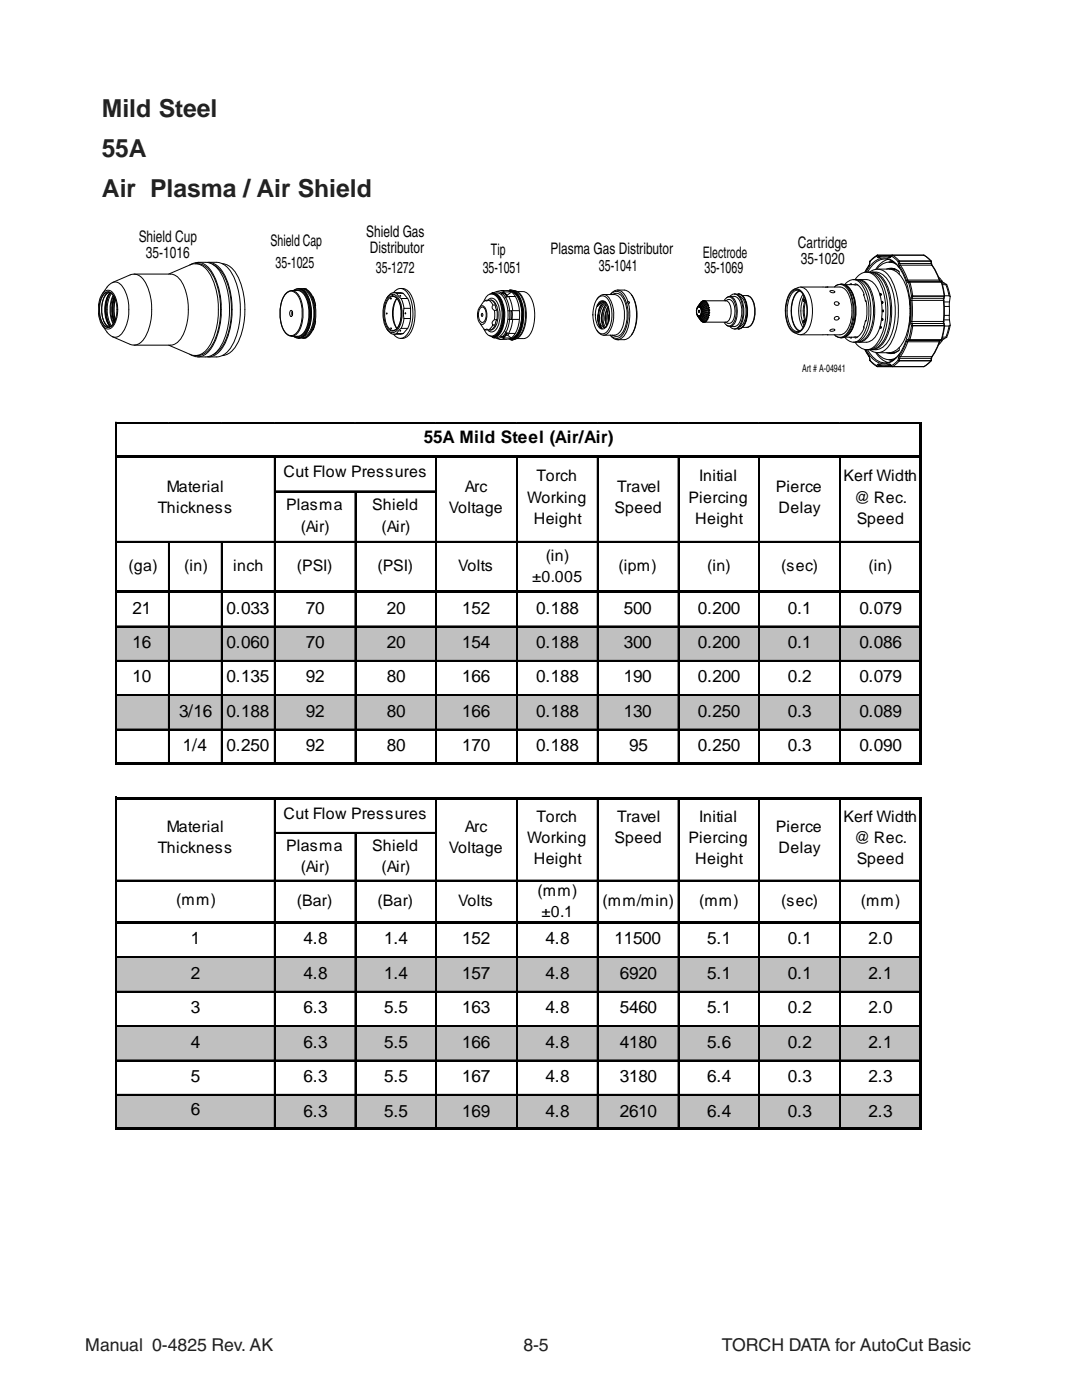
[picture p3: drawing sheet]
<svg xmlns="http://www.w3.org/2000/svg" width="216mm" height="279mm" viewBox="0 0 216 279" stroke-linecap="round" stroke-linejoin="round" font-family="sans-serif">
<path d="M23.3 124.9h160.6v7.1h-160.6z" fill="#c0c0c0"/>
<path d="M23.3 131.8h31.7v7.1h-31.7z" fill="#fff"/>
<path d="M23.3 138.6h160.6v7.2h-160.6z" fill="#c0c0c0"/>
<g fill="#fff">
<path d="M23.3 152.4h160.6v7.1h-160.6z"/>
<path d="M23.3 159.3h144.5v16.6h-144.5z"/>
<path d="M23.3 175.6h160.6v8.8h-160.6z"/>
<path d="M23.3 184.1h31.7v7.1h-31.7z"/>
</g>
<g fill="#c0c0c0">
<path d="M23.3 190.9h160.6v7.2h-160.6z"/>
<path d="M23.3 204.7h160.6v7.1h-160.6z"/>
<path d="M23.3 218.4h160.6v7.2h-160.6z"/>
</g>
<path d="M23 84.2h.1M33.6 84.2h.1M44.2 84.2h.1M54.7 84.2h.1M70.8 84.2h.1M87 84.2h.1M103.1 84.2h.1M119.2 84.2h.1M135.3 84.2h.1M151.4 84.2h.1M167.5 84.2h.1M183.6 84.2h.1" fill="none" stroke="#c0c0c0" stroke-width=".2"/>
<g fill="none" stroke="#000" stroke-width=".25">
<path d="M23.2 84.2v68.5M23.3 84.4h160.6M54.9 91.4v26.4M87.1 91.4v26.4M103.2 91.4v26.4M119.3 91.4v26.4M135.4 91.4v26.4M167.6 91.4v26.4M33.7 108.3v9.5M33.7 118.3v33.8M44.3 108.3v9.5M44.3 118.3v33.8"/>
<path d="M54.9 118.3v33.8M87.1 118.3v33.8M103.2 118.3v33.8M119.3 118.3v33.8M135.4 118.3v33.8M167.6 118.3v33.8M23.3 125.1h160M23.3 131.9h160M23.3 138.8h160M23.2 159v66.6M54.9 159.5v24.3M87.1 159.5v24.3"/>
<path d="M103.2 159.5v24.3M119.3 159.5v24.3M135.4 159.5v24.3M167.6 159.5v24.3M23.3 175.8h160M55 166.2h32.2M23.3 198h160M54.9 184.4v40.6M87.1 184.4v40.6M103.2 184.4v40.6M119.3 184.4v40.6M135.4 184.4v40.6"/>
<path d="M167.6 184.4v40.6M23.3 204.8h160M23.3 211.7h160"/>
</g>
<path d="M23.3 90.8h160.6v.6h-160.6zM23.3 117.8h160.6v.5h-160.6zM23.3 152.1h160.6v.6h-160.6zM23.3 159h160.6v.5h-160.6zM183.3 84.5h.6v68.2h-.6zM23.3 183.8h160.6v.6h-160.6zM23.3 225h160.6v.6h-160.6zM183.3 159.5h.6v66.1h-.6z" fill="#000"/>
<g fill="none" stroke="#000" stroke-width=".2">
<path d="M23 84.2h.1M54.7 91.4v26.4M55 98h32.2M70.8 98.3v19.5M87 91.4v26.4M103.1 91.4v26.4M119.2 91.4v26.4M135.3 91.4v26.4M151.4 91.4v26.4M167.5 91.4v26.4M23.3 108h160M33.6 108.3v9.5"/>
<path d="M33.6 118.3v33.8M44.2 108.3v9.5M44.2 118.3v33.8M54.7 118.3v33.8M70.8 118.3v33.8M87 118.3v33.8M103.1 118.3v33.8M119.2 118.3v33.8M135.3 118.3v33.8M151.4 118.3v33.8M167.5 118.3v33.8M23.3 124.9h160"/>
<path d="M23.3 131.8h160M23.3 138.6h160M23.3 145.5h160M54.7 159.5v24.3M87 159.5v24.3M103.1 159.5v24.3M119.2 159.5v24.3M135.3 159.5v24.3M151.4 159.5v24.3M167.5 159.5v24.3M23.3 175.6h160M55 166.1h32.2"/>
<path d="M70.8 166.4v17.4M23.3 191h160M23.3 197.8h160M54.7 184.4v40.6M70.8 184.4v40.6M87 184.4v40.6M103.1 184.4v40.6M119.2 184.4v40.6M135.3 184.4v40.6M151.4 184.4v40.6M167.5 184.4v40.6M23.3 204.7h160"/>
<path d="M23.3 211.5h160M23.3 218.4h160"/>
</g>
<g fill="none" stroke="#000" stroke-width=".3">
<path d="M55 98.1h32.2M71 98.3v19.5M151.5 91.4v26.4M23.3 108.1h160M71 118.3v33.8M151.5 118.3v33.8M23.3 145.6h160M151.5 159.5v24.3M71 166.4v17.4M23.3 191.1h160M71 184.4v40.6M151.5 184.4v40.6"/>
<path d="M23.3 218.5h160"/>
</g>
<g fill="none" stroke="#010202" stroke-width=".2">
<path d="M20.4 58.6a4.7 4.7 0 0 1 2.4-2.3 2.06 2.06 0 0 1 2 1.4 9.2 9.2 0 0 1-.5 8.8 1.71 1.71 0 0 1-2.9-.2l-1-1.3M20.6 58.4a1.28 1.28 0 0 1 1.4-.4 1.28 1.28 0 0 1 .9 1 6.6 6.6 0 0 1-.3 6.1 1.24 1.24 0 0 1-2.2-.2 6.4 6.4 0 0 1 .2-6.5zM20.9 58.5l.4-.2a1.81 1.81 0 0 1 1.7 1.3 6.1 6.1 0 0 1-.5 5.3 1.27 1.27 0 0 1-1.4 .4 1.27 1.27 0 0 1-.9-1.1 5.7 5.7 0 0 1 .7-5.7zM21.4 58.5a3.7 3.7 0 0 0-1.1 3.1 3.9 3.9 0 0 0 1.2 3.5M21.8 58.6a6.9 6.9 0 0 0 0 6.4M21.8 58.3l-.3 .2a5.1 5.1 0 0 0-.2 6.5l.5 .3M21.9 58.4a7.1 7.1 0 0 0 0 6.8M22 58.4a5.9 5.9 0 0 0 0 6.8M22.1 58.4a6.7 6.7 0 0 0 0 6.8M22.1 58.5l.6 .6M22.1 58.5a1.14 1.14 0 0 0-1.6 .6 5.2 5.2 0 0 0 .6 6 1.1 1.1 0 0 0 1.5-.4 6.7 6.7 0 0 1 0-5.8M22.3 58.6a6.4 6.4 0 0 0 0 6.4"/>
<path d="M22.4 56.4l3.6-1.5a2.26 2.26 0 0 1 2.8 1.2 12.1 12.1 0 0 1 0 11.4 2.36 2.36 0 0 1-2.8 1.2l-3.6-1.5M22.6 59.8a8.1 8.1 0 0 0 0 4M22.6 59.8a7.8 7.8 0 0 0 0 4l.4 .1M22.6 59.8a7.9 7.9 0 0 0 0 4l.4-.1M22.6 59.8h.4M22.7 59a7.1 7.1 0 0 0 0 5.6M22.7 59.6l.1 .1M22.8 59.9a7.8 7.8 0 0 0 0 3.8M22.8 59.2l-.1 .4zM22.8 59.7h.2l-.4 .1M22.9 59.4l-.1 .3M23 59.9a7.8 7.8 0 0 0 0 3.8"/>
<path d="M26.7 54.7h7.3a2.96 2.96 0 0 1 2.6 2.2 12.4 12.4 0 0 1-.5 10.6 2.64 2.64 0 0 1-2.1 1.4h-7.3M33.7 54.7l4.3-1.9a3.1 3.1 0 0 1 3.9 1.9 15.8 15.8 0 0 1 0 14.2 3.1 3.1 0 0 1-3.9 1.9l-4.3-1.9M37.9 52.9a2.8 2.8 0 0 1 4 .8 15.6 15.6 0 0 1 1.4 13.4 6.9 6.9 0 0 1-2.8 3.9 2.83 2.83 0 0 1-2.6-.3M39 52.6a3.4 3.4 0 0 1 3.3 2.1 15.9 15.9 0 0 1 0 14.2 3.4 3.4 0 0 1-3.3 2.1M39.4 52.4a4.1 4.1 0 0 1 4.7 2.1 16.4 16.4 0 0 1 0 14.5 4.1 4.1 0 0 1-4.7 2.2M41.3 52.4a3.4 3.4 0 0 1 3.2 2 16.2 16.2 0 0 1 0 14.8 3.6 3.6 0 0 1-3.2 2M41.6 52.4a4.1 4.1 0 0 1 4.7 2.1 16.4 16.4 0 0 1 0 14.5 4.1 4.1 0 0 1-4.7 2.2M42.5 52.8a5.8 5.8 0 0 1 2.8 3.7 16.3 16.3 0 0 1-.8 12.4 4.4 4.4 0 0 1-2 1.9M44.4 52.6a4.2 4.2 0 0 1 3.3 3 16.2 16.2 0 0 1-.5 13.3 3.8 3.8 0 0 1-2.8 2.1M56.9 58.8a2.71 2.71 0 0 1 2.7-.8 2.37 2.37 0 0 1 1.6 1.7 8.1 8.1 0 0 1-.5 6.6 2.61 2.61 0 0 1-2.8 .7 2.61 2.61 0 0 1-1.8-2.3 7.8 7.8 0 0 1 .8-5.9zM57.3 58.4l.7-.3a1.46 1.46 0 0 1 1.4 .9 7.7 7.7 0 0 1 .1 7 1.51 1.51 0 0 1-1.4 1 1.51 1.51 0 0 1-1.4-1 7.8 7.8 0 0 1 0-7zM58.2 58a2.14 2.14 0 0 1 1.7 1.6 8.1 8.1 0 0 1-.4 6.7l-.5 .5-.8 .3"/>
<path d="M58.6 58a1.55 1.55 0 0 1 2.4 .8 8.3 8.3 0 0 1-.2 7.7 1.46 1.46 0 0 1-2.1 .6h-.1M59 58a1.65 1.65 0 0 1 2.1 1.3 8 8 0 0 1-.4 7.1 1.42 1.42 0 0 1-1.6 .7h-.1M59.3 57.6l-.7 .4M59.3 57.6h.4a1.73 1.73 0 0 1 1.3 1 8.5 8.5 0 0 1-.1 8l-.5 .6-.9 .3M59.5 57.6h.4M59.9 57.6a2.55 2.55 0 0 1 1.7 1.8 8.7 8.7 0 0 1-.5 7.2l-.6 .6-.9 .3M59.9 57.6a2.54 2.54 0 0 1 1.7 1.8 8.6 8.6 0 0 1-.6 7.3l-.6 .5-.8 .3M60.2 57.7a2.04 2.04 0 0 1 1.9 1.5 8.6 8.6 0 0 1-.3 7.3 1.56 1.56 0 0 1-1.6 .9M60.2 57.6l-.2 .1M60.2 57.6h.4a1.73 1.73 0 0 1 1.3 1 8.5 8.5 0 0 1-.1 8l-.5 .6-.9 .3M60.4 57.6l.7 .1M60.6 58a2.65 2.65 0 0 1 1.7 1.9 7.6 7.6 0 0 1-.9 6.8l-.8 .4"/>
<path d="M60.8 57.6l.3 .1M61.1 57.7h.1M61.1 57.7h-.1a3.3 3.3 0 0 1 1.4 1.6M62.4 59.3l.6 1.7M62.4 59.3l.5 1.7M77.5 59.1l.8-.4a1.38 1.38 0 0 1 1.3 .9 6.7 6.7 0 0 1-.1 6 1.22 1.22 0 0 1-1.4 .8 3 3 0 0 1-1.6-2.8 6 6 0 0 1 1-4.5zM77.5 59.4l.8-.4a1.32 1.32 0 0 1 1.2 1 5.8 5.8 0 0 1-.5 5.8l-.7 .3a1.86 1.86 0 0 1-1.5-1.6 5.7 5.7 0 0 1 .7-5.1zM77.8 59.4l.6-.2a1.75 1.75 0 0 1 1.4 1.5 5.5 5.5 0 0 1-.7 5l-.7 .3a1.81 1.81 0 0 1-1.4-1.6 5.4 5.4 0 0 1 .8-5zM78.6 58.4h1.4l.5 .2a3.8 3.8 0 0 1 1.3 2.3l.1 2.7-.2 1a3.6 3.6 0 0 1-1.2 2M79.1 59.6a6.5 6.5 0 0 0 0 5.9M79.2 58.6a1.43 1.43 0 0 0-2 .8M79.2 58.6l.8 1"/>
<path d="M79.2 58.6h1.3M79.2 59.6a5.5 5.5 0 0 0 0 5.9M79.8 59l.2 .1zM79.9 57.6a1.87 1.87 0 0 1 1.9 .9 8.5 8.5 0 0 1-.1 8.2 1.89 1.89 0 0 1-1.8 .8M79.9 57.6l-.8 .2-.6 .6M79.9 57.6a1.9 1.9 0 0 1 1.8 1.5 8.3 8.3 0 0 1-.4 7.6 1.54 1.54 0 0 1-2.8 0M80 59.6l.6 1.9M80 59.6h1.4M96.9 59.9h.4M97.4 60l-.1-.1a1.06 1.06 0 0 1 1-.4 1.06 1.06 0 0 1 .9 .8 5.5 5.5 0 0 1-.4 5.6 .95 .95 0 0 1-1.4 0M97.9 59.9a2.26 2.26 0 0 1 1.5 2.3 3.9 3.9 0 0 1-1.2 3.6l-.8 .1-.2-.2-.4 .2-.3-.3-.7-1M98 59.9h-.5"/>
<path d="M98 59.9l.5 .3 .4 .7M99 58.4l.2-.2a3 3 0 0 1 2.3 2.9 6.7 6.7 0 0 1-1.3 6.1l-1 .4M99.2 58.5a2.89 2.89 0 0 1 2 2.7 6.4 6.4 0 0 1-1.3 5.8l-1 .4M99.9 58l-2.2 .7M100.4 58.5l-.3 .3M100.6 58.2l-.6 .3v.3M101.2 58a3.2 3.2 0 0 1 2.3 3 7.2 7.2 0 0 1-1.3 6.3l-1 .4M101.3 59.2l-.2-.3a.78 .78 0 0 0-.8-.5l.5 .3 .3 .6M101.4 58h-1.5l.8 .3h1.3M101.5 59.2l.5 1.2 .3 1.6M102 58.3l-.8 .6M102.4 58a3.2 3.2 0 0 1 2.3 3 7.2 7.2 0 0 1-1.3 6.3l-1 .4"/>
<path d="M102.6 58a3.2 3.2 0 0 1 2.2 3 7.2 7.2 0 0 1-1.3 6.3l-.9 .4M102.8 59.2h-1.3l-.6 .1-.3 .3M103.3 58.2a2.44 2.44 0 0 1 3 2.1 8.4 8.4 0 0 1-.6 6.5l-.8 .7-.4 .1M119.1 59.7a1.44 1.44 0 0 1 1.5-.9 1.44 1.44 0 0 1 1.3 1.2 6.8 6.8 0 0 1-.4 6.3l-.5 .4a1.61 1.61 0 0 1-1.9-.8M119.2 59.6a1.24 1.24 0 0 1 1.2-.6 1.24 1.24 0 0 1 1 .9 6.2 6.2 0 0 1-.4 6.4 1.16 1.16 0 0 1-1.8-.3 6.4 6.4 0 0 1 0-6.4zM120.4 58.8h2.2a1.96 1.96 0 0 1 1.6 1.5 7.2 7.2 0 0 1-.4 5.8l-.5 .5-.7 .3h-2.2M121.8 58.8a1.59 1.59 0 0 1 1.5-.9 1.59 1.59 0 0 1 1.4 1l.6 1.3M121.8 58.8a1.55 1.55 0 0 1 1.6-.6 1.55 1.55 0 0 1 1.2 1.2 8 8 0 0 1-.3 7.3 1.47 1.47 0 0 1-2.5 .2M122.3 58.8h.1M122.3 58.8a1.28 1.28 0 0 1 1.8 .4 7.1 7.1 0 0 1 0 7.3 1.29 1.29 0 0 1-1.8 .4M123.2 57.9a2.67 2.67 0 0 1 3.2 1.7 8.8 8.8 0 0 1-.4 7.3 2.44 2.44 0 0 1-2.5 .9M126 58.8a7.7 7.7 0 0 1 0 8.1"/>
<path d="M145.6 59.1a1.71 1.71 0 0 1 2.2 1.5 4.7 4.7 0 0 1-.7 4.3l-.5 .3h-1M145.6 59.2l-.6 .2M145.6 59.2a1.52 1.52 0 0 1 1.3 1.3 4.9 4.9 0 0 1-.7 4.4l-.4 .2-.8-.2M146.5 58.7l-.4 .1-.5 .3M146.5 58.7a1.26 1.26 0 0 1 1.2 .8 5.6 5.6 0 0 1-.5 5.9l-.4 .2a1.23 1.23 0 0 1-1.2-.4M146.5 58.7a1.29 1.29 0 0 1 1.3 .8 5.7 5.7 0 0 1-.4 5.9l-.9 .3M147.3 58.7h-.3M147.3 58.7a1.8 1.8 0 0 1 1.5 1.5 6 6 0 0 1-.6 5l-.5 .4h-.7M147.3 58.7h.1M147.4 58.7a1.85 1.85 0 0 1 1.4 1.6 5.5 5.5 0 0 1-.7 5.1l-.7 .3M147.4 58.7a1.88 1.88 0 0 1 1.5 1.6 5.2 5.2 0 0 1-.9 5.1l-.6 .3M147.5 59.1a2.02 2.02 0 0 1 1.2 1.7 5.2 5.2 0 0 1-.6 4.1l-.6 .4"/>
<path d="M148.1 59h.9M149 59a1.69 1.69 0 0 1 1.4 1.5 4.9 4.9 0 0 1-.8 4.6l-.6 .2M149 59a1.65 1.65 0 0 1 1.4 1.4 4.8 4.8 0 0 1-.7 4.7l-.7 .2M157.9 58.3a1.26 1.26 0 0 1 2 0 6.6 6.6 0 0 1-.2 7.7 1.27 1.27 0 0 1-1.9-.3 6.9 6.9 0 0 1 .1-7.4zM158.1 57.9a1.48 1.48 0 0 1 2.3 .9 7.4 7.4 0 0 1-.4 7.1 1.37 1.37 0 0 1-2.3-.2 7.4 7.4 0 0 1 0-7.3zM158.4 57.7a1.86 1.86 0 0 1 3 .8 8.7 8.7 0 0 1 0 7.1 1.85 1.85 0 0 1-3 .8M159.5 58a1.56 1.56 0 0 0-1.9 1.2 6.7 6.7 0 0 0 .7 6.7l.5 .2h.7M159.5 58a4.4 4.4 0 0 0-1.6 4 4.8 4.8 0 0 0 1.6 4.1M159.6 58.1a4.1 4.1 0 0 0-1.7 3.9v.5a3.9 3.9 0 0 0 1.7 3.5M159.8 57.3h5.4M160.2 58.7a6.8 6.8 0 0 0 0 6.7M160.3 59.7a.21 .21 0 0 1 .2 .2 .21 .21 0 0 1-.2 .2z"/>
<path d="M160.4 59.1a7.4 7.4 0 0 0 0 5.9M160.7 59.8a5.8 5.8 0 0 0 0 4.5M165.2 57.3h2.4a2.66 2.66 0 0 1 2.1 2.4 8 8 0 0 1-1 6.6l-.5 .3-.5 .2h-2.5M165.2 57.3h-.5M165.2 57.3h.1M165.6 58.1a.66 .66 0 0 1 1 .2 .59 .59 0 0 1-1-.2zM166.5 57.3a1.71 1.71 0 0 1 2.8 .8 8.8 8.8 0 0 1-.4 8.5 1.54 1.54 0 0 1-2.4 .2M166.8 57a1.82 1.82 0 0 1 2.8 1.1 9 9 0 0 1-.2 8.2 1.7 1.7 0 0 1-2.7 .7M166.8 57l-.1 .1M167.7 56.7a1.81 1.81 0 0 1 1.7 .8 9 9 0 0 1 .1 9 1.84 1.84 0 0 1-1.8 .9M169.4 56.8l.4-.2 .2 .2M169.8 56.6h.1"/>
<path d="M170.3 55.8a2.42 2.42 0 0 1 2.5 1.7 11.3 11.3 0 0 1 0 9.1 2.61 2.61 0 0 1-2.5 1.7M170.5 56.8l.1-.1a2.56 2.56 0 0 1 1.8 2.2M170.6 55.8a2.49 2.49 0 0 1 2.3-1.5 2.49 2.49 0 0 1 2.3 1.5 13 13 0 0 1 0 12.4 2.5 2.5 0 0 1-2.3 1.6 2.5 2.5 0 0 1-2.3-1.5M170.8 55.8a2.72 2.72 0 0 1 2.7 2.1 10.9 10.9 0 0 1-.5 9.2 2.42 2.42 0 0 1-2.3 1.2M171.1 56.9l-2.5-.1a2 2 0 0 1 3.4 .1 10.4 10.4 0 0 1 0 10.3 1.95 1.95 0 0 1-3.4 .1l2.5-.1M171.3 55.8a2.61 2.61 0 0 1 2.3 1.7 11.3 11.3 0 0 1 0 9.1 2.6 2.6 0 0 1-2.3 1.7M171.4 55.8a3.2 3.2 0 0 1 4.1 2.7 10.6 10.6 0 0 1-1 8.9 3.1 3.1 0 0 1-3.1 .9M172.4 58.8l.3 1.3h.1M172.7 60v-.1a7.3 7.3 0 0 1 0 4.2M172.8 54.3a5 5 0 0 1 3.3-2.8 4 4 0 0 1 3.7 2.4 18.4 18.4 0 0 1 .1 16l-.4 .7a3.3 3.3 0 0 1-5 1.3l-1.1-1.1-.6-1M172.9 54.3a2.88 2.88 0 0 1 2.9 1.8 13.7 13.7 0 0 1 0 11.9 3.1 3.1 0 0 1-2.9 1.8M173.4 53.1l-.8 1.2"/>
<path d="M173.4 53v.1M173.4 53l-.8 1.4M173.5 54.3a3 3 0 0 1 2.6 1.5 13.1 13.1 0 0 1 0 12.5 2.98 2.98 0 0 1-2.7 1.5M173.5 52.6h.1M173.5 52.6l-.1 .4M173.5 54.3a2.48 2.48 0 0 1 3.7 .6 13.8 13.8 0 0 1 1.4 11.5 6 6 0 0 1-2.8 3.9 2.42 2.42 0 0 1-2.2-.5M173.5 52.6l-.1 .5M173.6 52.2l-.1 .4M173.6 52.1v.1M174 54.3a3.1 3.1 0 0 1 2.6 1.8 13.7 13.7 0 0 1 0 11.9 3.1 3.1 0 0 1-2.6 1.8M174.1 54.3a3.1 3.1 0 0 1 3.2 1.8 13.7 13.7 0 0 1 0 11.9 3.2 3.2 0 0 1-3.2 1.8M174.9 51.1l-1.3 1.1"/>
<path d="M174.9 51.1l.2 .2M174.9 51.1l.2-.2 .2 .3h.4M175 50.9l-1.4 1.2M175.1 50.9l-.2 .2M175.1 50.9h9.2M175.1 50.9h.1M175.1 53.7a4.7 4.7 0 0 1 4.2 .9 11 11 0 0 1 2.3 7.4 11 11 0 0 1-2.3 7.5 4.7 4.7 0 0 1-4.2 .9M175.1 51.3l.3 .1M175.4 51.4l1-.2 1 .2M175.5 51.2h-.2l-.2 .1M175.5 51.2l-.1 .2M175.7 58.6l.1 .2-.1 .2z"/>
<path d="M176.6 51h1.3M176.9 53.7a2.01 2.01 0 0 1 2.5 .7v.3M177.2 51.8a4.4 4.4 0 0 0-2.5 1.9M177.4 52.3l1 .1M177.7 51.2l-.3 .2M177.7 51.2l-1.1-.2-1.1 .2M177.7 51.3l-.3 .1M177.7 53.7l.9 .1 .8 .4M177.7 51.2v.1M177.9 51.1l-.2 .2M177.9 51.1l1.3 1.1M177.9 51.1l.1-.2 .2 .1 1.2 1.1h6.3"/>
<path d="M177.9 51l-.2 .2M177.9 51v.1M178 53.7h.6M178 53.5l-.6 .2M178 50.9l-.1 .1M178.1 52.2l-.7 .1M178.3 53.7h.2h-.5M178.8 52.7a2.89 2.89 0 0 0-3.9 1M179.2 52.2l.3-.1v.5h6.3M179.2 52.2l.1 .4M179.3 52.6h.2l.1 .3h6.3M179.3 52.6l.1 .5"/>
<path d="M179.4 53.1l.2-.2 .5 .7 1 2.3h6.3M179.4 53.1l.7 1.1 .8 1.8M179.5 53.5a3.3 3.3 0 0 0-2.9-1.8 3.3 3.3 0 0 0-2.9 1.8l-.6 .8M180.9 56l.2-.1 .2 .2h6.3M180.9 56l.2 .3M181.8 59.4l-.1 .6M181.9 59.1h.2M181.9 59.1l-.1 .3 .2 .1 .1-.4M182 59.9l.1 2.1-.1 2.2-.3-.1v-4.1M182 59.9l-.3 .1M182 59.9h6.2M182.1 59.1h6.3"/>
<path d="M182.1 59.1h-.2M182.1 59.1h.1M182.1 59.1l-.6-2.8-.2 .1 .6 2.7M184.3 50.9h.1M184.3 50.9l1.4 1.2M184.4 50.9l1.4 1.2M185.7 52.1h.1M185.7 52.1h-6.3l-.2 .1M185.7 52.1l.1 .5M185.7 52.1l.1 .1M185.8 52.6l.1 .3M185.8 52.6h.1"/>
<path d="M185.8 52.1v.1M185.8 52.2l.2 .8M185.9 52.9l.7 1.2 .8 1.8M185.9 52.9l.1 .1M186 53l.8 1.2 .7 1.7M187.3 55.3l.7 .8M187.4 55.9l.2 .2M187.4 55.9h.1M187.5 55.9l.1 .2M187.6 56.1l.2 .2M187.6 56.1h.1M187.6 56.1h.4"/>
<path d="M187.6 56.1l.3 .2M187.8 56.3h-6.3l-.2-.2-.2 .2M187.8 56.3h.1M187.8 56.3l.1 .1M187.8 56.3l.6 2.8M187.8 56.3h-6.3l-.2 .1-.2-.1M187.9 56.3v.1M187.9 56.4l.4 1.7 .1 1M188 56.1l.4 .4M188 56.5h.4M188.1 56.8h.6M188.2 59.9l.1 .1"/>
<path d="M188.2 59.9l.1 2.1-.1 2.2M188.3 59.5h-6.3v.4M188.3 59.5l-.1 .4M188.3 60l.1 2.1-.1 2M188.4 56.5l.5 .3M188.4 59.5h-.1M188.4 59.5l-.1 .5M188.4 59.1l-.1 .4M188.4 59.1h.1M188.5 59.1h-.1M188.5 59h.9M188.5 59.1l-.1 .4"/>
<path d="M188.7 56.8l.7 2.2M188.9 56.8h-.2M188.9 56.8l.7 2.4M189.4 59l.2 .2M189.6 59.2l-.1 1.1M22.7 64l.1 .3zM22.7 64h.1M22.7 64l.1 .3M22.8 63.9l.1 .3M22.8 63.9l-.1 .1M22.8 63.9h.2M58 62a.68 .68 0 0 1 0 1.1 .77 .77 0 0 1 0-1.1z"/>
<path d="M58.3 62.3v.5M58.3 62.2v.7M58.6 67.1l.4 .3 .6 .1M61.1 67.4h-1.1M61.1 67.4l-.3 .1M61.1 67.3v.1M62.4 65.8a3.3 3.3 0 0 1-1.4 1.6h.1M62.9 64.1h.1M62.9 61h.1M62.9 64.1l-.5 1.7M62.9 61v3.1M63 64.1l-.6 1.7"/>
<path d="M77.1 62.5l.1 .1zM77.2 65.7a1.47 1.47 0 0 0 2 .9M77.9 65.5h.2zM78.4 66h.1M79.2 66.6h1.3M80 65.5l-.8 1.1M80 65.5h1.4M80.5 66.6l-.5 .1h-1.4M80.6 63.6l-.6 1.9M80.6 61.5l-.1 .8 .1 1.3M80.6 63.6h1.3M80.6 61.5h1.3"/>
<path d="M95.9 61.1l.3-.1a2.02 2.02 0 0 1 .9 2.5 1.06 1.06 0 0 1-1.2 1.1 2.75 2.75 0 0 1 0-3.5zM96 61.4l.2-.1a1.79 1.79 0 0 1 .7 2.4l-.4 .6-.3 .1a1.79 1.79 0 0 1-.6-2.5zM96.1 62.6l.1-.1a.38 .38 0 0 1 0 .7zM96.5 60.2a1.66 1.66 0 0 1 2-1.5 3.9 3.9 0 0 1 1.6 3.3 6 6 0 0 1-1.2 4.7 1.29 1.29 0 0 1-2.1-.6l-.3-.5M97.4 65.8l-.5 .1M97.5 66.9l2.2 .9 1.5-.1M98.3 60.9l-.1 .5a2.26 2.26 0 0 1 .4 2.4M98.3 64.9h.5l.3-1.1a.85 .85 0 0 0-.9 .5l.2 .5-.4 .7-.5 .4M98.8 64.9a1.42 1.42 0 0 1-1.1 1M98.8 60.9h-.4l-.2-.4a.77 .77 0 0 0-1.1-.4l-.2-.2-.4 .3-.7 1M98.8 60.8l.1 .5a4 4 0 0 1 .2 2.5M99.1 61.9l-.5 .1"/>
<path d="M100.4 67.3l-.6-.2 .9 .4-.9 .3M100.7 67.5h1.3M100.7 66l.2 .4 .6 .1M101.1 66.4l-.7 .9a.82 .82 0 0 0 .9-.8M101.3 66.9l.7 .5M101.4 63.7h2.1M101.5 66.5h1.3M101.6 66.5l-.3 .4h-.3M102 62v1.8h.2v-.3v-1.4M102.3 63.7l-.3 1.6-.5 1.2M103.2 67.6h1.3M103.6 62h-2.3"/>
<path d="M119.3 62.8v1.3M119.4 62.4a3.4 3.4 0 0 0 .5 3.1l.2 .1M119.5 60.3a.89 .89 0 0 1 1.5 .2 4.5 4.5 0 0 1-.3 5l-.4 .2a1.52 1.52 0 0 1-1.3-1.5 4.7 4.7 0 0 1 .5-3.9zM119.8 64.7v.1a.91 .91 0 0 0 1.1 .5M120 62.8v1.3M120.1 60.2l-.5 .4-.4 .6M120.2 60.8a4.5 4.5 0 0 0-.2 4.7l.1 .1-.3-.9M120.3 60.4l-.6 .3-.5 .5M120.3 60.4l-.5 .6-.4 1.4M120.8 62.8v1.3M120.8 60.3a1.2 1.2 0 0 0-1.6 .9M120.8 60.3l-.5 .1"/>
<path d="M120.9 60.3a2.53 2.53 0 0 0-1.5 2.1M120.9 60.8a4.7 4.7 0 0 0-.4 4.5M121 60.4a4 4 0 0 0-1.2 4.3M121.1 60.6a4.2 4.2 0 0 0-.8 4.4l.4 .4M121.2 60.8a4.1 4.1 0 0 0-.3 4.5M121.3 61.1a4.3 4.3 0 0 0-.2 4M121.4 61.8l-.3 1.5 .2 1.4M121.4 61.8l-.1 1.1 .2 1.3M121.4 61.2l-.5 1.6v1.1l.2 1.1M121.5 61.5l-.1 .3M121.6 63.7l-.1-.8v1.2M121.6 62.2v1.3"/>
<path d="M121.8 66.9l.5 .6 .8 .3M122.3 66.9h.1M123.1 67.8h.2M123.3 67.8h-.2M123.3 67.8h.2h-.2M125.3 60.2l-.1 .2 .2 .1M125.3 60.2h.2a.16 .16 0 0 1 .1 .3 .16 .16 0 0 1-.2 0M125.4 60.5a8.8 8.8 0 0 1-.8 6.4l-.5 .5-.8 .4M138.9 62.3h.1M138.9 62h.1M139 62.6h.1M139 61.8h.1"/>
<path d="M139 62.6l.4 .6v-.2l.1 .2 .1-.2v.2l.1-.2 .1 .1M139 62.6l.1 .1M139 62.8h.1M139 62.8l.1 .1M139.1 61.7l-.1 .1M139.1 63l.7 .9M139.1 61.4l-.1 .1M139.1 61.3h.1M139.2 63.1l.8 1zM139.3 61.2l-.3 .6v.8M139.3 61.2v.1l.1-.2v.2l.1-.2 .1 .2v-.2l.1 .3 .1-.1M139.4 61.1h.1"/>
<path d="M139.4 63.2l.9 1.1M139.4 63.2h.1M139.4 62l.2 .1-.1 .3zM139.5 61.1h.1M139.5 63.2l.9 1.1h.1M139.5 63.2h.1M139.5 63.2l1 1.1M139.6 63.2l1.2 .9-.1 .1zM139.6 61.1h.1M139.8 63.1l1.1 .9 .1-.1M139.8 61.3h.1M139.8 62.8v.3"/>
<path d="M139.8 62.8l1.4 1M139.8 62.8l.1 .1M139.8 63.1h.1M139.8 63.1l1.2 .8M139.8 63.9h.1M139.8 60.4l-.7 .9M139.8 60.4h.1M139.8 62.7h.1M139.8 62.7l1.6 .7M139.8 62.7l.1 .2M139.9 62.9l1.2 .8 .1-.2M139.9 61.4h.1"/>
<path d="M139.9 62.9l1.3 .6M139.9 62.9h.1M139.9 61.4l-.1 .2M139.9 64l.1 .1M139.9 61.8l.1 .1M139.9 62.5v.2M139.9 62.5l1.6 .4M139.9 62.3l1.7 .1M139.9 62.1l.1 .1M139.9 62.3l.1 .1M139.9 61.6h.1M139.9 62.7l1.4 .6 .1-.2"/>
<path d="M139.9 61.6h-.1M139.9 62.7l1.5 .4M139.9 62.7h.1M139.9 61.7v.1M140 62.4l-.1 .1M140 62.4l1.4 .4v-.2M140 61.9h.1M140 62.4l1.4 .2M140 62.4h.1M140 61.9l-.1 .2M140 62.2l-.1 .1M140 62.2h.1"/>
<path d="M140 64.1l.1 .1M140 60.2l-.1 .1M140 60.2l-.7 1M140.1 60.2h-.1M140.1 64.2l.2 .1M140.3 64.3h.1M140.3 60l-.2 .1M140.3 60l-.9 1.1M140.4 60h-.1M140.4 60h.1M140.4 60l-.9 1.1M140.4 60h4.4a1.37 1.37 0 0 1 1 1.5 3.3 3.3 0 0 1-.5 2.6l-.4 .2h-4.5"/>
<path d="M140.5 64.3h-.1M140.5 60l.3 .2M140.5 60l-1 1.1M140.8 64.1l-.3 .2M140.8 60.2h.2l-.1 .1M140.8 60.2l-1.2 1M140.8 60.2l-.1-.1-1.1 1M140.9 60.3l-1.1 1M140.9 60.3l.1 .1M141 60.4l-1.2 .9v.2M141 63.9l-.1 .1 .1 .1h-.2M141 60.4l.2 .1-.1 .1 .1 .2"/>
<path d="M141.2 60.8l-1.3 .6M141.2 60.8l-.1-.2-1.2 .8M141.2 63.5l-.1 .2 .1 .1-.2 .1M141.2 60.8l.2 .1M141.2 60.5l-1.4 1 .1-.1M141.3 61l.1 .3M141.3 61l-1.4 .6M141.4 63.1l-.1 .2 .1 .1M141.4 61.3l-1.5 .4M141.4 61.3l.1 .1M141.4 62.8l.1 .1M141.4 60.9l-1.6 .7"/>
<path d="M141.4 60.9l-.1 .1M141.4 63.4l-.2 .1M141.4 62.6v.2M141.4 61.8l.2 .1M141.4 61.8v-.3l-1.4 .4M141.4 61.8l-1.4 .1M141.5 62v.3l-1.5-.1M141.5 62l.1 .4M141.5 62l-1.5 .2M141.5 62.9l-.1 .2M141.5 61.4l-1.6 .4M141.5 61.4l-.1 .1v.3"/>
<path d="M141.6 62.4l-.2 .2M141.6 61.9l-.1 .1M141.6 61.9l-1.7 .2M144.5 60a1.02 1.02 0 0 1 1-.7 1.02 1.02 0 0 1 1 .7 4.7 4.7 0 0 1-.4 4.7l-.3 .3a1.05 1.05 0 0 1-1.3-.7M144.7 60l.8-.2a1.47 1.47 0 0 1 1.1 1.5 3.4 3.4 0 0 1-.9 3.2h-.5l-.5-.2M147.3 65.7h.1M148.1 65.3h.9M160.3 64a.21 .21 0 0 1 .2 .2 .21 .21 0 0 1-.2 .2zM160.8 60.1a5.8 5.8 0 0 0 0 3.9M165.2 66.8h-5.4M165.2 66.8h.1M165.6 65.9a.57 .57 0 0 1 1 0 .7 .7 0 0 1-1 0z"/>
<path d="M166.5 63.4a.52 .52 0 0 1 .9 0 .45 .45 0 0 1-.4 .5 .45 .45 0 0 1-.5-.5zM166.6 60.3h.5l.3 .3a.47 .47 0 0 1-.5 .3 .47 .47 0 0 1-.4-.5zM168.9 67.1a4.6 4.6 0 0 0 1.7-3.5 7.1 7.1 0 0 0-1.6-6.5l-.1-.1a5.2 5.2 0 0 1 1.9 4.5 6.5 6.5 0 0 1-1.9 5.6M169.4 67.3l.4 .2 .2-.2M169.8 67.5h.1M172.4 65.2a2.63 2.63 0 0 1-1.8 2.2l-.1-.1M172.6 69.7l.8 1.4M172.6 69.8l.8 1.2M172.8 64h-.1l-.3 1.3M173.1 69.8h.1a4.1 4.1 0 0 0 3.6 2.6 3.9 3.9 0 0 0 2.7-1.8M173.4 71l.1 .5M173.4 71v.1"/>
<path d="M173.4 71.1l.1 .4M173.5 71.5l.1 .5M173.6 72l1.4 1.2M173.6 71.9l1.3 1.1M173.6 71.9h.1M173.6 71.9v.1M174.7 70.4a4.4 4.4 0 0 0 2.5 1.9M174.9 73l.2 .2M174.9 70.4a2.97 2.97 0 0 0 3.9 1M175.1 73.2h.1M175.1 72.8l-.2 .2M175.1 72.8l.2 .1 .2-.1"/>
<path d="M175.4 72.7l.1 .1M175.4 72.7l-.3 .1M175.4 72.7l1 .2 1-.2M175.5 72.9l.3 .1M175.7 65.1l.1 .2-.1 .2zM175.7 72.9h-.4l-.2 .3-.2-.2M176 63.5l.2 .2-.1 .3zM176 60.1l.2 .3-.2 .2zM176.1 61.8l.2 .2-.2 .3zM176.6 73.1h1.3M177.4 71.8l.7 .1M177.4 70.4l.6 .2"/>
<path d="M177.4 72.7l.3 .1M177.7 72.8v.1M177.7 72.8l-.9 .2h-1M177.7 72.8l.2 .2M177.7 72.9l.2 .2M177.9 73v.1M177.9 73.1l.2 .1M178 70.4h.5M178 70.4h.6M178.3 70.4h.2M178.4 71.7l-1 .1M179.2 71.9l.2 .1"/>
<path d="M179.2 71.9l-1.3 1.1M179.3 71.5l-.1 .4M179.4 69.9l-.8 .4-.9 .1M179.4 71l-.1 .5M179.4 72l-1.2 1.1-.2 .1-.1-.2M179.4 72h6.3M179.4 69.4v.3a2.08 2.08 0 0 1-2.5 .7M180.9 68.1l-.8 1.8-.7 1.1M181.1 67.8l.2 .2 .2-.2M181.1 67.8l-.2 .3M181.1 67.8l.2-.1 .2 .1M181.5 67.8h6.3"/>
<path d="M181.6 61.6h.1M181.6 60.3l.1 .6M181.7 63.1l-.1 .6M181.7 62.5h-.1M181.7 64.1l.1 .6M181.8 64.7l.1 .3M181.9 65h.2M181.9 65l-.6 2.7 .2 .1 .6-2.8M182 64.6h6.3M182 64.6l-.2 .1M182 64.6l.1 .4M182.1 65h-.2"/>
<path d="M182.1 65h.1M182.1 65h6.3M184.3 73.2h-9.2M184.4 73.2h-.1M184.4 73.1l-.1 .1M185.7 72l-1.4 1.2M185.7 72h-6.3M185.7 72h.1M185.8 71.5h-6.3v.5l-.3-.1M185.8 71.5l-.1 .5M185.8 72h-.1M185.8 72l-1.4 1.2"/>
<path d="M185.8 71.9l-.1 .1M185.8 71.9v.1M185.9 71.5h-.1M185.9 71.5l-.1 .4M185.9 71.2l-.1 .3M185.9 71.2h-6.3l-.1 .3h-.2M186 71.1l-.1 .1M186 71.1l-.1 .4M187.4 68.2h-6.3l-1 2.3-.5 .7-.2-.2M187.4 68.2l-.8 1.8-.7 1.2M187.5 68.2h-.1M187.5 68.2l-.6 1.4-.9 1.5"/>
<path d="M187.6 68l-.2 .2M187.6 68h-6.3l-.2 .2-.2-.1M187.6 68h.4M187.6 67.9l-.1 .3M187.6 67.9v.1M187.8 67.8l-.2 .2M187.8 67.8h.1M187.8 67.8h-6.3M187.9 67.8h-.1M187.9 67.8l-.3 .1M187.9 67.7l-.1 .1M187.9 67.7v.1"/>
<path d="M188 68l-.7 .8M188 67.6h.4M188.1 67.3h.6M188.2 64.2l.1 .4M188.2 64.2h-6.2v.4M188.3 64.6h.1M188.3 64.6l.1 .4M188.3 64.1l-.1 .1M188.3 64.1l.1 .5M188.4 60.3h1.1M188.4 63.8h1.1M188.4 67.6l-.4 .4"/>
<path d="M188.4 64.6l.1 .4M188.4 65h.1M188.4 65v.6l-.5 2.1M188.4 65l-.6 2.8M188.4 62.9h1M188.4 61.2h1M188.5 65.1h.9M188.7 67.3h.2M188.9 67.3l-.5 .3M189.4 65.1l-.7 2.2M189.4 61.2l.1 2.6M189.5 60.3l-.1 .9"/>
<path d="M189.5 63.8l.1 1.1M189.6 64.9l-.2 .2M189.6 64.9l-.7 2.4"/>
<circle cx="78" cy="59.6" r=".07"/>
<circle cx="79.9" cy="66" r=".07"/>
<circle cx="80.9" cy="62.5" r=".08"/>
</g>
<path d="M101.7 57.8a2.77 2.77 0 0 1 2.3 2.2 8.2 8.2 0 0 1-.7 7.1 1.13 1.13 0 0 1-1.7 .5 2.97 2.97 0 0 0 2.2-2.4 8 8 0 0 0-.7-6.1 2.66 2.66 0 0 0-1.6-1z" fill="#010202"/>
<path d="M101.5 58.1l.2-.3a2.77 2.77 0 0 1 2.3 2.2 8.2 8.2 0 0 1-.7 7.1 1.13 1.13 0 0 1-1.7 .5 2.97 2.97 0 0 0 2.2-2.4 8 8 0 0 0-.7-6.1 2.1 2.1 0 0 0-1.6-1" fill="none" stroke="#010202" stroke-width=".2"/>
<path d="M98.2 58.4a2.5 2.5 0 0 1 2.1 2 7.2 7.2 0 0 1-.9 6.6l-.9 .4-.4-.2a2.91 2.91 0 0 0 2.1-2.6l.1-1.6a5.5 5.5 0 0 0-1.2-3.9l-1-.5z" fill="#010202"/>
<path d="M98.1 58.6l.1-.2a2.5 2.5 0 0 1 2.1 2 7.2 7.2 0 0 1-.9 6.6l-.9 .4-.4-.2a2.91 2.91 0 0 0 2.1-2.6l.1-1.6a5.5 5.5 0 0 0-1.2-3.9l-1-.5" fill="none" stroke="#010202" stroke-width=".2"/>
<g font-size="4.9" fill="#231f20">
<text x="20.3" y="23.3">Mild Steel</text>
<text x="20.3" y="31.3">55A</text>
<text x="20.3" y="39.4">Air Plasma / Air Shield</text>
</g>
<g font-size="3.5" fill="#231f20">
<text x="17" y="269.5">Manual 0-4825 Rev. AK</text>
<text x="104.5" y="269.5">8-5</text>
<text x="144.1" y="269.5">TORCH DATA for AutoCut Basic</text>
</g>
<g font-size="3.4">
<text x="84.6" y="88.5">55A Mild Steel (Air/Air)</text>
<text x="26.5" y="122.5">21</text>
<text x="45.2" y="122.5">0.033</text>
<text x="61" y="122.5">70</text>
<text x="77.2" y="122.5">20</text>
<text x="92.2" y="122.5">152</text>
<text x="107" y="122.5">0.188</text>
<text x="124.5" y="122.5">500</text>
<text x="139.2" y="122.5">0.200</text>
<text x="157.2" y="122.5">0.1</text>
<text x="171.5" y="122.5">0.079</text>
<text x="26.5" y="129.3">16</text>
<text x="45.2" y="129.3">0.060</text>
<text x="61" y="129.3">70</text>
<text x="77.2" y="129.3">20</text>
<text x="92.2" y="129.3">154</text>
<text x="107" y="129.3">0.188</text>
<text x="124.5" y="129.3">300</text>
<text x="139.2" y="129.3">0.200</text>
<text x="157.2" y="129.3">0.1</text>
<text x="171.5" y="129.3">0.086</text>
<text x="26.5" y="136.2">10</text>
<text x="45.2" y="136.2">0.135</text>
<text x="61" y="136.2">92</text>
<text x="77.2" y="136.2">80</text>
<text x="92.2" y="136.2">166</text>
<text x="107" y="136.2">0.188</text>
<text x="124.5" y="136.2">190</text>
<text x="139.2" y="136.2">0.200</text>
<text x="157.2" y="136.2">0.2</text>
<text x="171.5" y="136.2">0.079</text>
<text x="35.7" y="143">3/16</text>
<text x="45.2" y="143">0.188</text>
<text x="61" y="143">92</text>
<text x="77.2" y="143">80</text>
<text x="92.2" y="143">166</text>
<text x="107" y="143">0.188</text>
<text x="124.5" y="143">130</text>
<text x="139.2" y="143">0.250</text>
<text x="157.2" y="143">0.3</text>
<text x="171.5" y="143">0.089</text>
<text x="36.5" y="149.9">1/4</text>
<text x="45.2" y="149.9">0.250</text>
<text x="61" y="149.9">92</text>
<text x="77.2" y="149.9">80</text>
<text x="92.2" y="149.9">170</text>
<text x="107" y="149.9">0.188</text>
<text x="125.5" y="149.9">95</text>
<text x="139.2" y="149.9">0.250</text>
<text x="157.2" y="149.9">0.3</text>
<text x="171.5" y="149.9">0.090</text>
<text x="38.1" y="188.5">1</text>
<text x="60.5" y="188.5">4.8</text>
<text x="76.7" y="188.5">1.4</text>
<text x="92.2" y="188.5">152</text>
<text x="108.9" y="188.5">4.8</text>
<text x="122.6" y="188.5">11500</text>
<text x="141.1" y="188.5">5.1</text>
<text x="157.2" y="188.5">0.1</text>
<text x="173.3" y="188.5">2.0</text>
<text x="38.1" y="195.4">2</text>
<text x="60.5" y="195.4">4.8</text>
<text x="76.7" y="195.4">1.4</text>
<text x="92.2" y="195.4">157</text>
<text x="108.9" y="195.4">4.8</text>
<text x="123.7" y="195.4">6920</text>
<text x="141.1" y="195.4">5.1</text>
<text x="157.2" y="195.4">0.1</text>
<text x="173.3" y="195.4">2.1</text>
<text x="38.1" y="202.2">3</text>
<text x="60.5" y="202.2">6.3</text>
<text x="76.7" y="202.2">5.5</text>
<text x="92.2" y="202.2">163</text>
<text x="108.9" y="202.2">4.8</text>
<text x="123.7" y="202.2">5460</text>
<text x="141.1" y="202.2">5.1</text>
<text x="157.2" y="202.2">0.2</text>
<text x="173.3" y="202.2">2.0</text>
<text x="38.1" y="209.1">4</text>
<text x="60.5" y="209.1">6.3</text>
<text x="76.7" y="209.1">5.5</text>
<text x="92.2" y="209.1">166</text>
<text x="108.9" y="209.1">4.8</text>
<text x="123.7" y="209.1">4180</text>
<text x="141.1" y="209.1">5.6</text>
<text x="157.2" y="209.1">0.2</text>
<text x="173.3" y="209.1">2.1</text>
<text x="38.1" y="215.9">5</text>
<text x="60.5" y="215.9">6.3</text>
<text x="76.7" y="215.9">5.5</text>
<text x="92.2" y="215.9">167</text>
<text x="108.9" y="215.9">4.8</text>
<text x="123.7" y="215.9">3180</text>
<text x="141.1" y="215.9">6.4</text>
<text x="157.2" y="215.9">0.3</text>
<text x="173.3" y="215.9">2.3</text>
<text x="38.1" y="222.5">6</text>
<text x="60.5" y="222.8">6.3</text>
<text x="76.7" y="222.8">5.5</text>
<text x="92.2" y="222.8">169</text>
<text x="108.9" y="222.8">4.8</text>
<text x="123.7" y="222.8">2610</text>
<text x="141.1" y="222.8">6.4</text>
<text x="157.2" y="222.8">0.3</text>
<text x="173.3" y="222.8">2.3</text>
</g>
<g font-size="3.2" fill="#010202">
<text x="73.1" y="47.3">Shield Gas</text>
<text x="54" y="49.1">Shield Cap</text>
<text x="73.8" y="50.4">Distributor</text>
<text x="98" y="50.8">Tip</text>
<text x="109.8" y="50.7">Plasma Gas Distributor</text>
<text x="96.3" y="54.5">35-1051</text>
<text x="119.5" y="54.2">35-1041</text>
<text x="140.6" y="54.4">35-1069</text>
</g>
<g font-size="3.2" fill="#040909">
<text x="27.7" y="48.4">Shield Cup</text>
<text x="29.1" y="51.6">35-1016</text>
<text x="55" y="53.4">35-1025</text>
<text x="140.3" y="51.5">Electrode</text>
<text x="159.2" y="49.4">Cartridge</text>
<text x="159.8" y="52.6">35-1020</text>
<text x="75" y="54.4">35-1272</text>
</g>
<g font-size="3.2">
<text x="56.6" y="95.2">Cut Flow Pressures</text>
<text x="33.3" y="98.2">Material</text>
<text x="57.1" y="101.9">Plasma</text>
<text x="74.3" y="101.9">Shield</text>
<text x="92.8" y="98.2">Arc</text>
<text x="105.2" y="100.3">Working</text>
<text x="107" y="96.1">Torch</text>
<text x="123.1" y="98.2">Travel</text>
<text x="137.4" y="100.3">Piercing</text>
<text x="139.5" y="96.1">Initial</text>
<text x="154.8" y="98.2">Pierce</text>
<text x="168.3" y="96.1">Kerf Width</text>
<text x="170.4" y="100.3">@ Rec.</text>
<text x="31.5" y="102.4">Thickness</text>
<text x="60" y="106.1">(Air)</text>
<text x="76.1" y="106.1">(Air)</text>
<text x="89.6" y="102.4">Voltage</text>
<text x="106.5" y="104.5">Height</text>
<text x="122.6" y="102.4">Speed</text>
<text x="138.7" y="104.5">Height</text>
<text x="155.4" y="102.4">Delay</text>
<text x="170.9" y="104.5">Speed</text>
<text x="108.9" y="111.9">(in)</text>
<text x="25.7" y="114">(ga)</text>
<text x="36.7" y="114">(in)</text>
<text x="46.5" y="114">inch</text>
<text x="59.2" y="114">(PSI)</text>
<text x="75.3" y="114">(PSI)</text>
<text x="91.4" y="114">Volts</text>
<text x="106.2" y="116.1">±0.005</text>
<text x="123.4" y="114">(ipm)</text>
<text x="141.1" y="114">(in)</text>
<text x="155.9" y="114">(sec)</text>
<text x="173.3" y="114">(in)</text>
<text x="33.3" y="166">Material</text>
<text x="56.6" y="163.4">Cut Flow Pressures</text>
<text x="92.8" y="166">Arc</text>
<text x="107" y="164">Torch</text>
<text x="123.1" y="164">Travel</text>
<text x="139.5" y="164">Initial</text>
<text x="154.8" y="166">Pierce</text>
<text x="168.3" y="164">Kerf Width</text>
<text x="31.5" y="170.3">Thickness</text>
<text x="57.1" y="169.8">Plasma</text>
<text x="60" y="174">(Air)</text>
<text x="74.3" y="169.8">Shield</text>
<text x="76.1" y="174">(Air)</text>
<text x="89.6" y="170.3">Voltage</text>
<text x="105.2" y="168.1">Working</text>
<text x="106.5" y="172.4">Height</text>
<text x="122.6" y="168.1">Speed</text>
<text x="137.4" y="168.1">Piercing</text>
<text x="138.7" y="172.4">Height</text>
<text x="155.4" y="170.3">Delay</text>
<text x="170.4" y="168.1">@ Rec.</text>
<text x="170.9" y="172.4">Speed</text>
<text x="107.3" y="178.7">(mm)</text>
<text x="35.2" y="180.6">(mm)</text>
<text x="59.2" y="180.8">(Bar)</text>
<text x="75.3" y="180.8">(Bar)</text>
<text x="91.4" y="180.8">Volts</text>
<text x="108.1" y="183">±0.1</text>
<text x="120.2" y="180.8">(mm/min)</text>
<text x="139.5" y="180.8">(mm)</text>
<text x="155.9" y="180.8">(sec)</text>
<text x="171.7" y="180.8">(mm)</text>
</g>
<text font-size="2.1" fill="#010202" x="160" y="74.3">Art # A-04941</text>
</svg>
